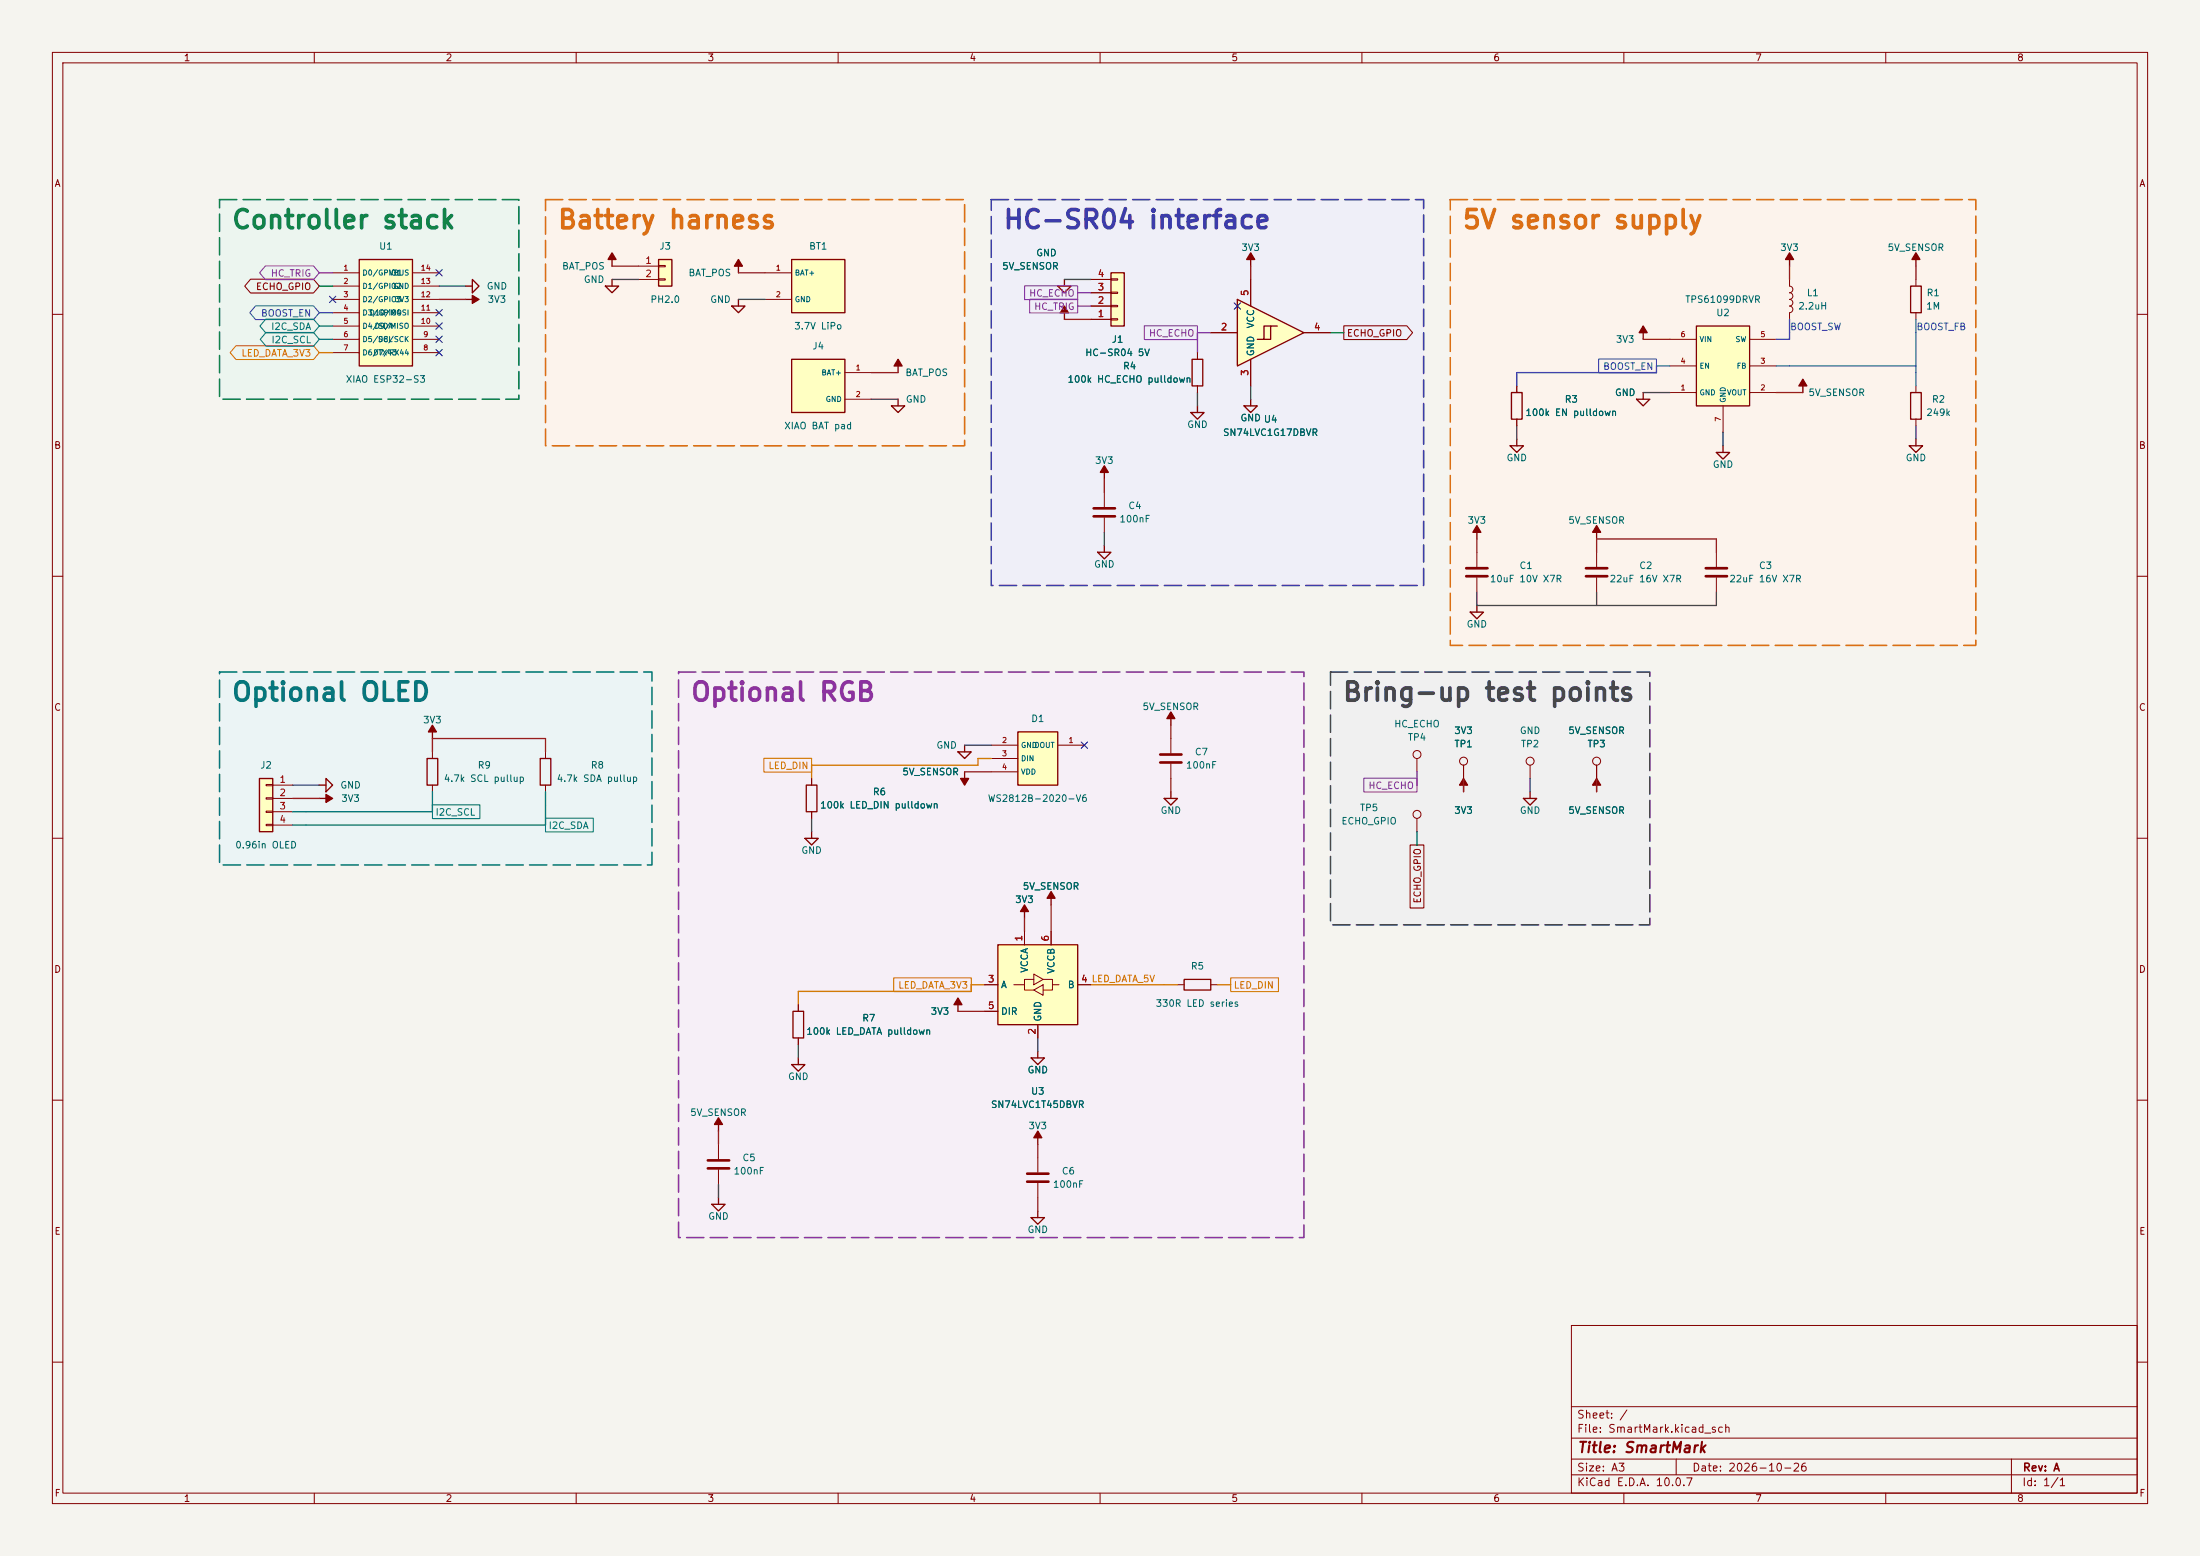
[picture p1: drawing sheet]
<svg xmlns="http://www.w3.org/2000/svg" width="420mm" height="297mm" viewBox="0 0 420 297" stroke-linecap="round" stroke-linejoin="round" font-family="sans-serif">
<path d="M0 0h420v297h-420z" fill="#f5f4ef" stroke="#f5f4ef" stroke-width=".19"/>
<g fill="none" stroke="#840000" stroke-width=".19">
<path d="M10 10h400v277h-400zM12 12h396v273h-396zM60 10v2M110 10v2M160 10v2M210 10v2M260 10v2M310 10v2M360 10v2M10 60h2M408 60h2M10 110h2"/>
<path d="M408 110h2M10 160h2M408 160h2M10 210h2M408 210h2M300 253h108v32h-108zM10 260h2M300 278.5h108M300 274.5h108M300 268.5h108M320 278.5v3M384 278.5v6.5"/>
<path d="M408 260h2M60 285v2M110 285v2M160 285v2M210 285v2M260 285v2M300 281.5h108M310 285v2M360 285v2"/>
</g>
<path d="M276.9 38.1h100.3v85.1h-100.3z" fill="#fcf3ec"/>
<path d="M129.5 128.3h119.4v107.9h-119.4z" fill="#f6eff7"/>
<path d="M254 128.3h61v48.2h-61z" fill="#f0f0f0"/>
<path d="M41.9 38.1h57.2v38.1h-57.2z" fill="#ecf5ef"/>
<path d="M104.1 38.1h80v47h-80z" fill="#fcf3ec"/>
<path d="M189.2 38.1h82.6v73.7h-82.6z" fill="#efeff8"/>
<path d="M41.9 128.3h82.6v36.8h-82.6z" fill="#ebf4f5"/>
<g fill="#840000" stroke="#840000" stroke-width=".25">
<path d="M210.8 88.9l.8 1.3h-1.5z"/>
<path d="M82.5 138.4l.8 1.3h-1.5z"/>
<path d="M313.7 62.2l.8 1.3h-1.6z"/>
<path d="M279.4 148.6l.8 1.3h-1.6z"/>
</g>
<path d="M313.7 63.5v1.3M210.8 90.2v1.2M288.3 85.1h2.5l-1.2 1.3zM289.6 83.8v1.3M327.7 86.4h2.5l-1.3 1.2zM328.9 85.1v1.3M82.5 139.7v1.3M81.5 144.8h2.1v5.1h-2.1zM103.1 144.8h2.1v5.1h-2.1zM279.4 149.9v1.2" fill="none" stroke="#840000" stroke-width=".25"/>
<path d="M327.7 105.4v2.8M327.7 110.2v2.8M82.5 143.5v1.3M82.5 149.9v1.2M104.1 143.5v1.3M104.1 149.9v1.2" fill="none" stroke="#840000" stroke-width=".19"/>
<path d="M325.6 108.5h4.1M325.6 110h4.1" fill="none" stroke="#840000" stroke-width=".51"/>
<path d="M194.3 139.7h7.6v10.2h-7.6z" fill="#ffffc2"/>
<path d="M171.4 69.9v1.2M364.5 85.1h2.5l-1.2 1.3zM365.8 83.8v1.3M194.3 139.7h7.6v10.2h-7.6zM182.9 143.5h2.5l-1.3 1.3zM184.1 142.2v1.3" fill="none" stroke="#840000" stroke-width=".25"/>
<path d="M210.8 94v2.8M210.8 98.8v2.8M189.2 142.2h5.1M189.2 144.8h5.1M189.2 147.3h5.1M201.9 142.2h5.1M223.5 141v2.8M223.5 145.8v2.8" fill="none" stroke="#840000" stroke-width=".19"/>
<path d="M208.8 97h4.1M208.8 98.6h4.1M221.5 144h4.1M221.5 145.5h4.1" fill="none" stroke="#840000" stroke-width=".51"/>
<path d="M171.4 68.6l.8 1.3h-1.5z" fill="#840000" stroke="#840000" stroke-width=".25"/>
<path d="M212.1 52.1h2.5v10.1h-2.5z" fill="#ffffc2"/>
<path d="M212.1 52.1h2.5v10.1h-2.5zM238.8 49.5v1.3M209.5 105.4h2.6l-1.3 1.3zM210.8 104.1v1.3" fill="none" stroke="#840000" stroke-width=".25"/>
<path d="M208.3 58.4h3.8M208.3 55.9h3.8M208.3 53.3h3.8M212.1 58.3h1.3v.2h-1.3zM212.1 55.8h1.3v.2h-1.3zM212.1 53.2h1.3v.3h-1.3zM208.3 61h3.8M212.1 60.8h1.3v.3h-1.3z" fill="none" stroke="#840000" stroke-width=".19"/>
<path d="M238.8 48.3l.7 1.2h-1.5z" fill="#840000" stroke="#840000" stroke-width=".25"/>
<g fill="#ffffc2">
<path d="M236.2 57.2l12.7 6.3-12.7 6.4z"/>
<path d="M241.3 62.2h1.3l-2.6 2.6h1.3z"/>
<path d="M242.6 62.2h1.2l-2.5 2.6h1.3z"/>
</g>
<path d="M236.2 57.2l12.7 6.3-12.7 6.4zM227.3 78.7h2.6l-1.3 1.3zM227.6 68.6h2v5.1h-2zM228.6 77.5v1.2M237.5 77.5h2.5l-1.2 1.2zM238.8 76.2v1.3M242.6 62.2h-1.3v2.6h-1.3M243.8 62.2h-1.2v2.6h-1.3" fill="none" stroke="#840000" stroke-width=".25"/>
<path d="M238.8 53.3v5.1M228.6 67.3v1.3M228.6 73.7v1.2M231.1 63.5h5.1M238.8 68.6v5.1M248.9 63.5h5.1" fill="none" stroke="#840000" stroke-width=".19"/>
<path d="M151.1 49.5h10.2v10.2h-10.2z" fill="#ffffc2"/>
<path d="M151.1 49.5h10.2v10.2h-10.2zM223.5 137.2v1.2M184.1 147.3v1.3M200.7 171.5v1.2M182.9 191.8v1.2M137.2 214.6v1.3M135.9 229.9h2.5l-1.2 1.2zM137.2 228.6v1.3" fill="none" stroke="#840000" stroke-width=".25"/>
<path d="M146 52.1h5.1M146 57.2h5.1" fill="none" stroke="#840000" stroke-width=".19"/>
<g fill="#840000" stroke="#840000" stroke-width=".25">
<path d="M182.9 190.5l.7 1.3h-1.5z"/>
<path d="M183.4 148.6h1.5l-.8 1.3z"/>
<path d="M200.7 170.2l.7 1.3h-1.5z"/>
<path d="M137.2 213.4l.7 1.2h-1.5z"/>
<path d="M223.5 135.9l.8 1.3h-1.5z"/>
</g>
<path d="M125.7 49.5h2.6v5.1h-2.6z" fill="#ffffc2"/>
<g fill="none" stroke="#840000" stroke-width=".25">
<path d="M115.6 54.6h2.5l-1.3 1.3zM116.8 53.3v1.3M125.7 49.5h2.6v5.1h-2.6zM139.7 58.4h2.5l-1.2 1.3zM141 57.2v1.2M201.9 54.6h2.6l-1.3 1.3zM203.2 53.3v1.3M203.2 59.7v1.3M170.2 77.5h2.5l-1.3 1.2zM171.4 76.2v1.3M153.9 149.9h2.1v5h-2.1zM154.9 158.8v1.2"/>
<path d="M222.2 152.4h2.6l-1.3 1.3zM223.5 151.1v1.3M290.8 152.4h2.6l-1.3 1.3zM292.1 151.1v1.3M153.7 160h2.5l-1.3 1.3zM151.4 193h2v5.1h-2zM226.1 186.9h5v2.1h-5zM151.1 203.2h2.6l-1.3 1.3zM152.4 201.9v1.3"/>
</g>
<g fill="none" stroke="#840000" stroke-width=".19">
<path d="M121.9 50.8h3.8M121.9 53.3h3.8M125.7 50.7h1.3v.2h-1.3zM125.7 53.2h1.3v.3h-1.3zM154.9 148.6v1.3M154.9 154.9v1.3M292.1 146.1v2.5M152.4 191.8v1.2M152.4 198.1v1.3M224.8 188h1.3M231.1 188h1.3M137.2 218.4v2.8"/>
<path d="M137.2 223.3v2.8"/>
<circle cx="292.1" cy="145.3" r=".76"/>
</g>
<path d="M203.2 58.4l.8 1.3h-1.6z" fill="#840000" stroke="#840000" stroke-width=".25"/>
<path d="M135.1 221.5h4.1M135.1 223h4.1" fill="none" stroke="#840000" stroke-width=".51"/>
<path d="M190.5 180.3h15.2v15.3h-15.2z" fill="#ffffc2"/>
<path d="M116.8 49.5v1.3M141 50.8v1.3M190.5 180.3h15.2v15.3h-15.2zM196.8 232.4h2.6l-1.3 1.3zM198.1 231.1v1.3" fill="none" stroke="#840000" stroke-width=".25"/>
<g fill="none" stroke="#840000" stroke-width=".19">
<path d="M270.5 144.8v2.5M195.6 177.8v2.5M200.7 177.8v2.5M188 188h2.5M188 193h2.5M193.5 188h2.1v1h1.8M197.4 186.9h-1.8v1.1M197.4 185.9l1.7 1-1.7 1.1zM197.4 189l1.7-1v2zM198.1 195.6v2.5M199.1 186.9h1.8v1.1h1.3M200.9 188v1h-1.8"/>
<path d="M205.7 188h2.6M198.1 221v2.8M198.1 225.8v2.8"/>
<circle cx="270.5" cy="144" r=".76"/>
</g>
<g fill="#840000" stroke="#840000" stroke-width=".25">
<path d="M141 49.5l.7 1.3h-1.5z"/>
<path d="M116.8 48.3l.8 1.2h-1.5z"/>
</g>
<path d="M196.1 224h4.1M196.1 225.6h4.1" fill="none" stroke="#840000" stroke-width=".51"/>
<path d="M68.6 49.5h10.1v20.4h-10.1z" fill="#ffffc2"/>
<path d="M68.6 49.5h10.1v20.4h-10.1zM88.9 54.6h1.3M88.9 57.2h1.3M90.2 53.3l1.2 1.3-1.2 1.3zM61 152.4h1.2M304.8 149.9v1.2M195.6 174v1.3M196.8 201.9h2.6l-1.3 1.3zM198.1 200.7v1.2" fill="none" stroke="#840000" stroke-width=".25"/>
<g fill="none" stroke="#840000" stroke-width=".19">
<path d="M63.5 52.1h5.1M63.5 54.6h5.1M63.5 57.2h5.1M63.5 59.7h5.1M78.7 52.1h5.1M78.7 54.6h5.1M78.7 57.2h5.1M78.7 59.7h5.1M63.5 62.2h5.1M63.5 64.8h5.1M63.5 67.3h5.1M78.7 62.2h5.1"/>
<path d="M78.7 64.8h5.1M78.7 67.3h5.1M270.5 156.2v2.6M279.4 146.1v2.5M304.8 146.1v2.5"/>
<circle cx="270.5" cy="155.4" r=".76"/>
<circle cx="279.4" cy="145.3" r=".76"/>
<circle cx="304.8" cy="145.3" r=".76"/>
</g>
<g fill="#840000" stroke="#840000" stroke-width=".25">
<path d="M90.2 56.4l1.2 .8-1.2 .7z"/>
<path d="M195.6 172.7l.7 1.3h-1.5z"/>
<path d="M304.8 148.6l.8 1.3h-1.6z"/>
<path d="M62.2 151.6l1.3 .8-1.3 .8z"/>
</g>
<path d="M49.5 148.6h2.6v10.2h-2.6z" fill="#ffffc2"/>
<path d="M49.5 148.6h2.6v10.2h-2.6zM61 149.9h1.2M62.2 148.6l1.3 1.3-1.3 1.2z" fill="none" stroke="#840000" stroke-width=".25"/>
<path d="M50.8 149.7h1.3v.3h-1.3zM50.8 152.3h1.3v.2h-1.3zM50.8 154.8h1.3v.3h-1.3zM50.8 157.4h1.3v.2h-1.3zM52.1 149.9h3.8M52.1 152.4h3.8M52.1 154.9h3.8M52.1 157.5h3.8" fill="none" stroke="#840000" stroke-width=".19"/>
<path d="M151.1 68.6h10.2v10.1h-10.2z" fill="#ffffc2"/>
<path d="M151.1 68.6h10.2v10.1h-10.2z" fill="none" stroke="#840000" stroke-width=".25"/>
<path d="M161.3 71.1h5.1M161.3 76.2h5.1" fill="none" stroke="#840000" stroke-width=".19"/>
<path d="M323.8 62.2h10.2v15.3h-10.2z" fill="#ffffc2"/>
<g fill="none" stroke="#840000" stroke-width=".25">
<path d="M341.6 49.5v1.3M364.7 54.6h2.1v5.1h-2.1zM365.8 49.5v1.3M288.5 74.9h2.1v5.1h-2.1zM312.4 76.2h2.6l-1.3 1.3zM313.7 74.9v1.3M323.8 62.2h10.2v15.3h-10.2zM344.2 73.7v1.2M364.7 74.9h2.1v5.1h-2.1zM280.7 116.8h2.5l-1.3 1.3zM281.9 101.6v1.3M281.9 115.6v1.2"/>
<path d="M304.8 101.6v1.3M198.1 217.2v1.2"/>
</g>
<g fill="none" stroke="#840000" stroke-width=".19">
<path d="M208.3 58.4h3.8M208.3 55.9h3.8M208.3 53.3h3.8M238.8 53.3v5.1M341.6 53.3v1.3a.63 .63 0 0 1 .7 .6 .63 .63 0 0 1-.7 .7 .64 .64 0 0 1 .7 .6 .64 .64 0 0 1-.7 .6 .64 .64 0 0 1 .7 .7 .64 .64 0 0 1-.7 .6 .64 .64 0 0 1 .7 .6 .64 .64 0 0 1-.7 .7M341.6 59.7v1.3M365.8 53.3v1.3M365.8 59.7v1.3M208.3 61h3.8M228.6 67.3v1.3M228.6 73.7v1.2M231.1 63.5h5.1"/>
<path d="M238.8 68.6v5.1M248.9 63.5h5.1M289.6 73.7v1.2M318.8 74.9h5M318.8 69.9h5M318.8 64.8h5M328.9 77.5v5.1M334 74.9h5.1M334 69.9h5.1M334 64.8h5.1M365.8 73.7v1.2M289.6 80v1.3"/>
<path d="M365.8 80v1.3M281.9 105.4v2.8M281.9 110.2v2.8M304.8 105.4v2.8M304.8 110.2v2.8M154.9 148.6v1.3M154.9 154.9v1.3M279.4 146.1v2.5M304.8 146.1v2.5M195.6 177.8v2.5M200.7 177.8v2.5M152.4 191.8v1.2"/>
<path d="M152.4 198.1v1.3M188 188h2.5M188 193h2.5M198.1 195.6v2.5M205.7 188h2.6"/>
</g>
<g fill="#840000" stroke="#840000" stroke-width=".25">
<path d="M198.1 215.9l.8 1.3h-1.5z"/>
<path d="M344.2 72.4l.7 1.3h-1.5z"/>
<path d="M365.8 48.3l.7 1.2h-1.5z"/>
<path d="M341.6 48.3l.8 1.2h-1.5z"/>
<path d="M281.9 100.3l.8 1.3h-1.5z"/>
<path d="M304.8 100.3l.8 1.3h-1.6z"/>
</g>
<path d="M279.9 108.5h4.1M279.9 110h4.1M302.8 108.5h4M302.8 110h4" fill="none" stroke="#840000" stroke-width=".51"/>
<path d="M50.7 60.9h9.1l1.2 1.3-1.2 1.3h-9.1l-1.1-1.3zM50.8 63.5h9l1.2 1.3-1.2 1.3h-9l-1.1-1.3zM82.5 153.6h9.1v2.7h-9.1zM104.1 156.2h9.2v2.6h-9.2z" fill="none" stroke="#008278" stroke-width=".2"/>
<path d="M50.7 50.8h9.1l1.2 1.3-1.2 1.3h-9.1l-1.1-1.3zM195.6 54.6h10.1v2.6h-10.1zM196.6 57.1h9.1v2.6h-9.1zM218.5 62.2h10.1v2.6h-10.1zM260.4 148.5h10.1v2.7h-10.1z" fill="none" stroke="#8232aa" stroke-width=".2"/>
<path d="M47.8 53.3h12l1.2 1.3-1.2 1.3h-12l-1.1-1.3zM256.5 62.2h12.1l1.1 1.3-1.1 1.3h-12.1zM269.2 161.3h2.6v12h-2.6z" fill="none" stroke="#840000" stroke-width=".2"/>
<path d="M48.8 58.4h11l1.2 1.3-1.2 1.3h-11l-1.1-1.3zM305.2 68.5h11v2.7h-11z" fill="none" stroke="#1e5ac8" stroke-width=".2"/>
<path d="M45 66h14.8l1.2 1.3-1.2 1.3h-14.8l-1.1-1.3zM145.8 144.7h9.1v2.7h-9.1zM170.6 186.6h14.8v2.7h-14.8zM234.9 186.6h9.2v2.7h-9.2z" fill="none" stroke="#d27800" stroke-width=".2"/>
<g fill="none" stroke="#464646" stroke-width=".25">
<path d="M83.8 54.6h5.1M116.8 53.3h5.1M141 57.2h5M203.2 53.3h5.1M166.4 76.2h5M228.6 74.9v2.6M238.8 73.7v2.5M313.7 74.9h5.1M289.6 81.3v2.5M328.9 82.6v2.5M365.8 81.3v2.5M210.8 101.6v2.5"/>
<path d="M281.9 113v2.6h45.8v-2.6M304.8 113v2.6M55.9 149.9h5.1M154.9 156.2v2.6M184.1 142.2h5.1M292.1 148.6v2.5M152.4 199.4v2.5M198.1 198.1v2.6M137.2 226.1v2.5"/>
</g>
<g fill="none" stroke="#aa1e1e" stroke-width=".25">
<path d="M83.8 57.2h5.1M116.8 50.8h5.1M141 52.1h5M238.8 50.8v2.5M341.6 50.8v2.5M365.8 50.8v2.5M166.4 71.1h5M203.2 61h5.1M313.7 64.8h5.1M339.1 74.9h5.1M210.8 91.4v2.6M281.9 102.9v2.5"/>
<path d="M304.8 105.4v-2.5h22.9v2.5M223.5 138.4v2.6M55.9 152.4h5.1M82.5 143.5v-2.5h21.6v2.5M184.1 147.3h5.1M223.5 148.6v2.5M279.4 148.6v2.5M304.8 148.6v2.5M195.6 175.3v2.5M200.7 172.7v5.1M182.9 193h5.1M137.2 215.9v2.5"/>
<path d="M198.1 218.4v2.6M198.1 228.6v2.5"/>
</g>
<path d="M61 54.6h2.5M254 63.5h2.5M270.5 158.8v2.5" fill="none" stroke="#009600" stroke-width=".25"/>
<path d="M61 52.1h2.5M205.7 55.9h2.6M205.7 58.4h2.6M231.1 63.5h-2.5v3.8M270.5 147.3v2.6" fill="none" stroke="#8232aa" stroke-width=".25"/>
<path d="M61 67.3h2.5M189.2 144.8h-2.5v1.3h-31.8v2.5M188 188h-2.6v1.2h-33v2.6M208.3 188h16.5M232.4 188h2.5" fill="none" stroke="#d27800" stroke-width=".25"/>
<path d="M61 59.7h2.5M318.8 69.9h-2.6v1.2h-26.6v2.6M339.1 69.9h26.7M341.6 61v3.8h-2.5M365.8 61v12.7" fill="none" stroke="#1e5ac8" stroke-width=".25"/>
<path d="M61 64.8h2.5M61 62.2h2.5M82.5 151.1v3.8h-26.6M104.1 151.1v6.4h-48.2" fill="none" stroke="#008278" stroke-width=".25"/>
<g fill="none" stroke="#000084" stroke-width=".19">
<path d="M62.9 56.5l1.2 1.3M64.1 56.5l-1.2 1.3M83.2 51.5l1.2 1.2M83.2 59.1l1.2 1.2M84.4 51.5l-1.2 1.2M84.4 59.1l-1.2 1.2M235.6 57.8l1.2 1.2M236.8 57.8l-1.2 1.2M83.2 66.7l1.2 1.2M83.2 64.2l1.2 1.2M83.2 61.6l1.2 1.2M84.4 66.7l-1.2 1.2"/>
<path d="M84.4 64.2l-1.2 1.2M84.4 61.6l-1.2 1.2M206.4 141.6l1.2 1.2M207.6 141.6l-1.2 1.2"/>
</g>
<path d="M104.1 38.1h80v47h-80zM276.9 38.1h100.3v85.1h-100.3z" fill="none" stroke="#dc6e14" stroke-width=".3" stroke-dasharray="3.3 1.2"/>
<path d="M129.5 128.3h119.4v107.9h-119.4z" fill="none" stroke="#8c32a0" stroke-width=".3" stroke-dasharray="3.3 1.2"/>
<path d="M254 128.3h61v48.2h-61z" fill="none" stroke="#484848" stroke-width=".3" stroke-dasharray="3.3 1.2"/>
<path d="M41.9 38.1h57.2v38.1h-57.2z" fill="none" stroke="#14823c" stroke-width=".3" stroke-dasharray="3.3 1.2"/>
<path d="M189.2 38.1h82.6v73.7h-82.6z" fill="none" stroke="#3c3caa" stroke-width=".3" stroke-dasharray="3.3 1.2"/>
<path d="M41.9 128.3h82.6v36.8h-82.6z" fill="none" stroke="#007882" stroke-width=".3" stroke-dasharray="3.3 1.2"/>
<text font-size="3.5" fill="#14823c" x="44" y="44.5">Controller stack</text>
<g font-size="3.5" fill="#dc6e14">
<text x="106.3" y="44.5">Battery harness</text>
<text x="279" y="44.5">5V sensor supply</text>
</g>
<text font-size="3.5" fill="#3c3caa" x="191.3" y="44.5">HC-SR04 interface</text>
<text font-size="3.5" fill="#007882" x="44" y="134.7">Optional OLED</text>
<text font-size="3.5" fill="#8c32a0" x="131.7" y="134.7">Optional RGB</text>
<text font-size="3.5" fill="#484848" x="256.1" y="134.7">Bring-up test points</text>
<text font-size="2" fill="#840000" x="301" y="277.8">Title: SmartMark</text>
<g font-size="1.5" fill="#840000">
<text x="300.9" y="273.8">File: SmartMark.kicad_sch</text>
<text x="300.9" y="271.1">Sheet: /</text>
<text x="300.9" y="281.2">Size: A3</text>
<text x="322.9" y="281.2">Date: 2026-10-26</text>
<text x="386" y="281.2">Rev: A</text>
<text x="300.9" y="284">KiCad E.D.A. 10.0.7</text>
<text x="385.9" y="284">Id: 1/1</text>
</g>
<g font-size="1.3" fill="#840000">
<text x="35" y="12">1</text>
<text x="85" y="12">2</text>
<text x="135" y="12">3</text>
<text x="185" y="12">4</text>
<text x="235" y="12">5</text>
<text x="285" y="12">6</text>
<text x="335" y="12">7</text>
<text x="385" y="12">8</text>
<text x="10.3" y="36">A</text>
<text x="408.3" y="36">A</text>
<text x="48.7" y="55.7">ECHO_GPIO</text>
<text x="257" y="64.6">ECHO_GPIO</text>
<text x="10.2" y="86">B</text>
<text x="408.2" y="86">B</text>
<text x="10.2" y="136">C</text>
<text x="408.2" y="136">C</text>
<text x="271.6" y="172.5" transform="rotate(-90 271.6 172.5)">ECHO_GPIO</text>
<text x="10.2" y="186">D</text>
<text x="408.2" y="186">D</text>
<text x="10.3" y="236">E</text>
<text x="408.3" y="236">E</text>
<text x="10.3" y="286">F</text>
<text x="35" y="287">1</text>
<text x="85" y="287">2</text>
<text x="135" y="287">3</text>
<text x="185" y="287">4</text>
<text x="235" y="287">5</text>
<text x="285" y="287">6</text>
<text x="335" y="287">7</text>
<text x="385" y="287">8</text>
<text x="408.3" y="286">F</text>
</g>
<g font-size="1.3" fill="#006464">
<text x="72.3" y="48">U1</text>
<text x="125.8" y="48">J3</text>
<text x="154.4" y="48">BT1</text>
<text x="107.2" y="51.8">BAT_POS</text>
<text x="131.3" y="53">BAT_POS</text>
<text x="191.2" y="51.8">5V_SENSOR</text>
<text x="197.7" y="49.2">GND</text>
<text x="236.9" y="48.2">3V3</text>
<text x="339.7" y="48.2">3V3</text>
<text x="360.3" y="48.2">5V_SENSOR</text>
<text x="92.8" y="55.6">GND</text>
<text x="93" y="58.1">3V3</text>
<text x="111.3" y="54.3">GND</text>
<text x="124.1" y="58.1">PH2.0</text>
<text x="135.5" y="58.1">GND</text>
<text x="321.6" y="58.1">TPS61099DRVR</text>
<text x="343.2" y="59.4">2.2uH</text>
<text x="344.8" y="56.8">L1</text>
<text x="367.6" y="59.4">1M</text>
<text x="367.7" y="56.8">R1</text>
<text x="151.5" y="63.2">3.7V LiPo</text>
<text x="212.1" y="65.7">J1</text>
<text x="239.7" y="62.8" transform="rotate(-90 239.7 62.8)">VCC</text>
<text x="308.4" y="65.7">3V3</text>
<text x="327.5" y="60.7">U2</text>
<text x="155" y="67">J4</text>
<text x="207.1" y="68.3">HC-SR04 5V</text>
<text x="214.3" y="70.8">R4</text>
<text x="239.7" y="68.1" transform="rotate(-90 239.7 68.1)">GND</text>
<text x="65.9" y="73.4">XIAO ESP32-S3</text>
<text x="172.7" y="72.1">BAT_POS</text>
<text x="172.8" y="77.2">GND</text>
<text x="203.7" y="73.4">100k HC_ECHO pulldown</text>
<text x="298.6" y="77.2">R3</text>
<text x="308.2" y="75.9">GND</text>
<text x="345.1" y="75.9">5V_SENSOR</text>
<text x="368.7" y="77.2">R2</text>
<text x="149.6" y="82.2">XIAO BAT pad</text>
<text x="226.5" y="82">GND</text>
<text x="233.4" y="83.5">SN74LVC1G17DBVR</text>
<text x="236.7" y="80.7">GND U4</text>
<text x="291.1" y="79.7">100k EN pulldown</text>
<text x="367.6" y="79.7">249k</text>
<text x="208.9" y="88.8">3V3</text>
<text x="287.5" y="88.3">GND</text>
<text x="326.9" y="89.6">GND</text>
<text x="363.7" y="88.3">GND</text>
<text x="213.6" y="100">100nF</text>
<text x="215.3" y="97.5">C4</text>
<text x="280.1" y="100.3">3V3</text>
<text x="299.3" y="100.3">5V_SENSOR</text>
<text x="208.8" y="108.7">GND</text>
<text x="284.3" y="111.5">10uF 10V X7R</text>
<text x="290" y="108.9">C1</text>
<text x="307.2" y="111.5">22uF 16V X7R</text>
<text x="312.8" y="108.9">C2</text>
<text x="330" y="111.5">22uF 16V X7R</text>
<text x="335.7" y="108.9">C3</text>
<text x="279.9" y="120.1">GND</text>
<text x="218" y="135.8">5V_SENSOR</text>
<text x="80.7" y="138.4">3V3</text>
<text x="178.7" y="143.2">GND</text>
<text x="196.8" y="138.1">D1</text>
<text x="266.1" y="139.1">HC_ECHO</text>
<text x="268.7" y="141.7">TP4</text>
<text x="277.5" y="140.4">3V3</text>
<text x="277.5" y="142.9">TP1</text>
<text x="290" y="140.4">GND</text>
<text x="290.2" y="142.9">TP2</text>
<text x="299.3" y="140.4">5V_SENSOR</text>
<text x="302.9" y="142.9">TP3</text>
<text x="49.6" y="147">J2</text>
<text x="84.6" y="149.6">4.7k SCL pullup</text>
<text x="91.1" y="147">R9</text>
<text x="106.2" y="149.6">4.7k SDA pullup</text>
<text x="112.7" y="147">R8</text>
<text x="172.2" y="148.3">5V_SENSOR</text>
<text x="226.3" y="147">100nF</text>
<text x="228" y="144.5">C7</text>
<text x="64.9" y="150.8">GND</text>
<text x="65" y="153.4">3V3</text>
<text x="156.5" y="154.6">100k LED_DIN pulldown</text>
<text x="166.5" y="152.1">R6</text>
<text x="188.5" y="153.4">WS2812B-2020-V6</text>
<text x="221.5" y="155.6">GND</text>
<text x="259.5" y="155.1">TP5</text>
<text x="277.5" y="155.6">3V3</text>
<text x="290" y="155.6">GND</text>
<text x="299.3" y="155.6">5V_SENSOR</text>
<text x="256" y="157.7">ECHO_GPIO</text>
<text x="44.8" y="162.3">0.96in OLED</text>
<text x="152.9" y="163.3">GND</text>
<text x="193.7" y="172.7">3V3</text>
<text x="195.2" y="170.1">5V_SENSOR</text>
<text x="196.5" y="185.8" transform="rotate(-90 196.5 185.8)">VCCA</text>
<text x="201.6" y="186" transform="rotate(-90 201.6 186)">VCCB</text>
<text x="227.2" y="185.4">R5</text>
<text x="191" y="188.9">A</text>
<text x="203.7" y="188.9">B</text>
<text x="153.8" y="197.8">100k LED_DATA pulldown</text>
<text x="164.5" y="195.3">R7</text>
<text x="177.6" y="194">3V3</text>
<text x="191" y="194">DIR</text>
<text x="199.1" y="195.1" transform="rotate(-90 199.1 195.1)">GND</text>
<text x="220.5" y="192.5">330R LED series</text>
<text x="150.3" y="206.4">GND</text>
<text x="196.1" y="205.2">GND</text>
<text x="196.7" y="209.2">U3</text>
<text x="131.7" y="213.3">5V_SENSOR</text>
<text x="189.1" y="211.8">SN74LVC1T45DBVR</text>
<text x="196.2" y="215.8">3V3</text>
<text x="141.6" y="221.9">C5</text>
<text x="139.9" y="224.5">100nF</text>
<text x="200.9" y="227">100nF</text>
<text x="202.6" y="224.5">C6</text>
<text x="135.1" y="233.1">GND</text>
<text x="196.1" y="235.7">GND</text>
</g>
<g font-size="1.3" fill="#8232aa">
<text x="51.6" y="53.1">HC_TRIG</text>
<text x="196.4" y="56.9">HC_ECHO</text>
<text x="197.3" y="59.5">HC_TRIG</text>
<text x="219.2" y="64.6">HC_ECHO</text>
<text x="261.1" y="150.9">HC_ECHO</text>
</g>
<g font-size="1.3" fill="#a90000">
<text x="123.1" y="50.7">1</text>
<text x="123.1" y="53.2">2</text>
<text x="209.5" y="53.2">4</text>
<text x="209.5" y="58.3">2</text>
<text x="209.5" y="55.7">3</text>
<text x="238.6" y="56.6" transform="rotate(-90 238.6 56.6)">5</text>
<text x="209.5" y="60.8">1</text>
<text x="232.9" y="63.4">2</text>
<text x="250.7" y="63.4">4</text>
<text x="238.6" y="71.9" transform="rotate(-90 238.6 71.9)">3</text>
<text x="53.2" y="149.7">1</text>
<text x="53.2" y="152.3">2</text>
<text x="53.2" y="154.8">3</text>
<text x="53.2" y="157.3">4</text>
<text x="195.4" y="179.8" transform="rotate(-90 195.4 179.8)">1</text>
<text x="200.5" y="179.8" transform="rotate(-90 200.5 179.8)">6</text>
<text x="188.5" y="187.8">3</text>
<text x="206.3" y="187.8">4 LED_DATA_5V</text>
<text x="206.3" y="187.8">4</text>
<text x="188.5" y="192.9">5</text>
<text x="198" y="197.6" transform="rotate(-90 198 197.6)">2</text>
</g>
<g font-size="1.3" fill="#1e5ac8">
<text x="49.7" y="60.7">BOOST_EN</text>
<text x="341.6" y="63.3">BOOST_SW</text>
<text x="365.8" y="63.3">BOOST_FB</text>
<text x="305.9" y="70.9">BOOST_EN</text>
</g>
<g font-size="1.3" fill="#008278">
<text x="51.7" y="63.3">I2C_SDA</text>
<text x="51.7" y="65.8">I2C_SCL</text>
<text x="83" y="156">I2C_SCL</text>
<text x="104.6" y="158.5">I2C_SDA</text>
</g>
<g font-size="1.3" fill="#d27800">
<text x="46" y="68.4">LED_DATA_3V3</text>
<text x="146.6" y="147.1">LED_DIN</text>
<text x="171.4" y="189">LED_DATA_3V3</text>
<text x="235.4" y="189">LED_DIN</text>
</g>
<g font-size="1" fill="#a90000">
<text x="65.5" y="51.9">1</text>
<text x="80.2" y="51.9">14</text>
<text x="148" y="51.9">1</text>
<text x="65.5" y="54.4">2</text>
<text x="65.5" y="57">3</text>
<text x="65.5" y="59.5">4</text>
<text x="80.2" y="59.5">11</text>
<text x="80.2" y="57">12</text>
<text x="80.2" y="54.4">13</text>
<text x="148" y="57">2</text>
<text x="65.5" y="62">5</text>
<text x="65.5" y="64.6">6</text>
<text x="80.2" y="62">10</text>
<text x="80.7" y="64.6">9</text>
<text x="320.7" y="64.6">6</text>
<text x="336" y="64.6">5</text>
<text x="65.5" y="67.1">7</text>
<text x="80.7" y="67.1">8</text>
<text x="163.3" y="70.9">1</text>
<text x="320.7" y="69.7">4</text>
<text x="336" y="69.7">3</text>
<text x="163.3" y="76">2</text>
<text x="320.7" y="74.7">1</text>
<text x="336" y="74.7">2</text>
<text x="328.7" y="80.6" transform="rotate(-90 328.7 80.6)">7</text>
<text x="191.2" y="142.1">2</text>
<text x="203.9" y="142.1">1</text>
<text x="191.2" y="144.6">3</text>
<text x="191.2" y="147.1">4</text>
</g>
<g font-size="1" fill="#006464">
<text x="69.1" y="52.8">D0/GPIO1</text>
<text x="74.2" y="52.8">VBUS</text>
<text x="151.6" y="52.8">BAT+</text>
<text x="69.1" y="55.4">D1/GPIO2</text>
<text x="69.1" y="57.9">D2/GPIO3</text>
<text x="75" y="55.4">GND</text>
<text x="75.3" y="57.9">3V3</text>
<text x="151.6" y="57.9">GND</text>
<text x="69.1" y="60.4">D3/GPIO4</text>
<text x="69.1" y="63">D4/SDA</text>
<text x="69.1" y="65.5">D5/SCL</text>
<text x="70.5" y="60.4">D10/MOSI</text>
<text x="71.4" y="63">D9/MISO</text>
<text x="72.1" y="65.5">D8/SCK</text>
<text x="324.4" y="65.5">VIN</text>
<text x="331.2" y="65.5">SW</text>
<text x="69.1" y="68.1">D6/TX43</text>
<text x="71.2" y="68.1">D7/RX44</text>
<text x="156.7" y="71.9">BAT+</text>
<text x="324.4" y="70.6">EN</text>
<text x="331.4" y="70.6">FB</text>
<text x="157.5" y="77">GND</text>
<text x="324.4" y="75.7">GND</text>
<text x="329.6" y="75.7">VOUT</text>
<text x="329.7" y="77" transform="rotate(-90 329.7 77)">GND</text>
<text x="194.8" y="143">GND</text>
<text x="197.4" y="143">DOUT</text>
<text x="194.8" y="145.5">DIN</text>
<text x="194.8" y="148.1">VDD</text>
</g>
</svg>
